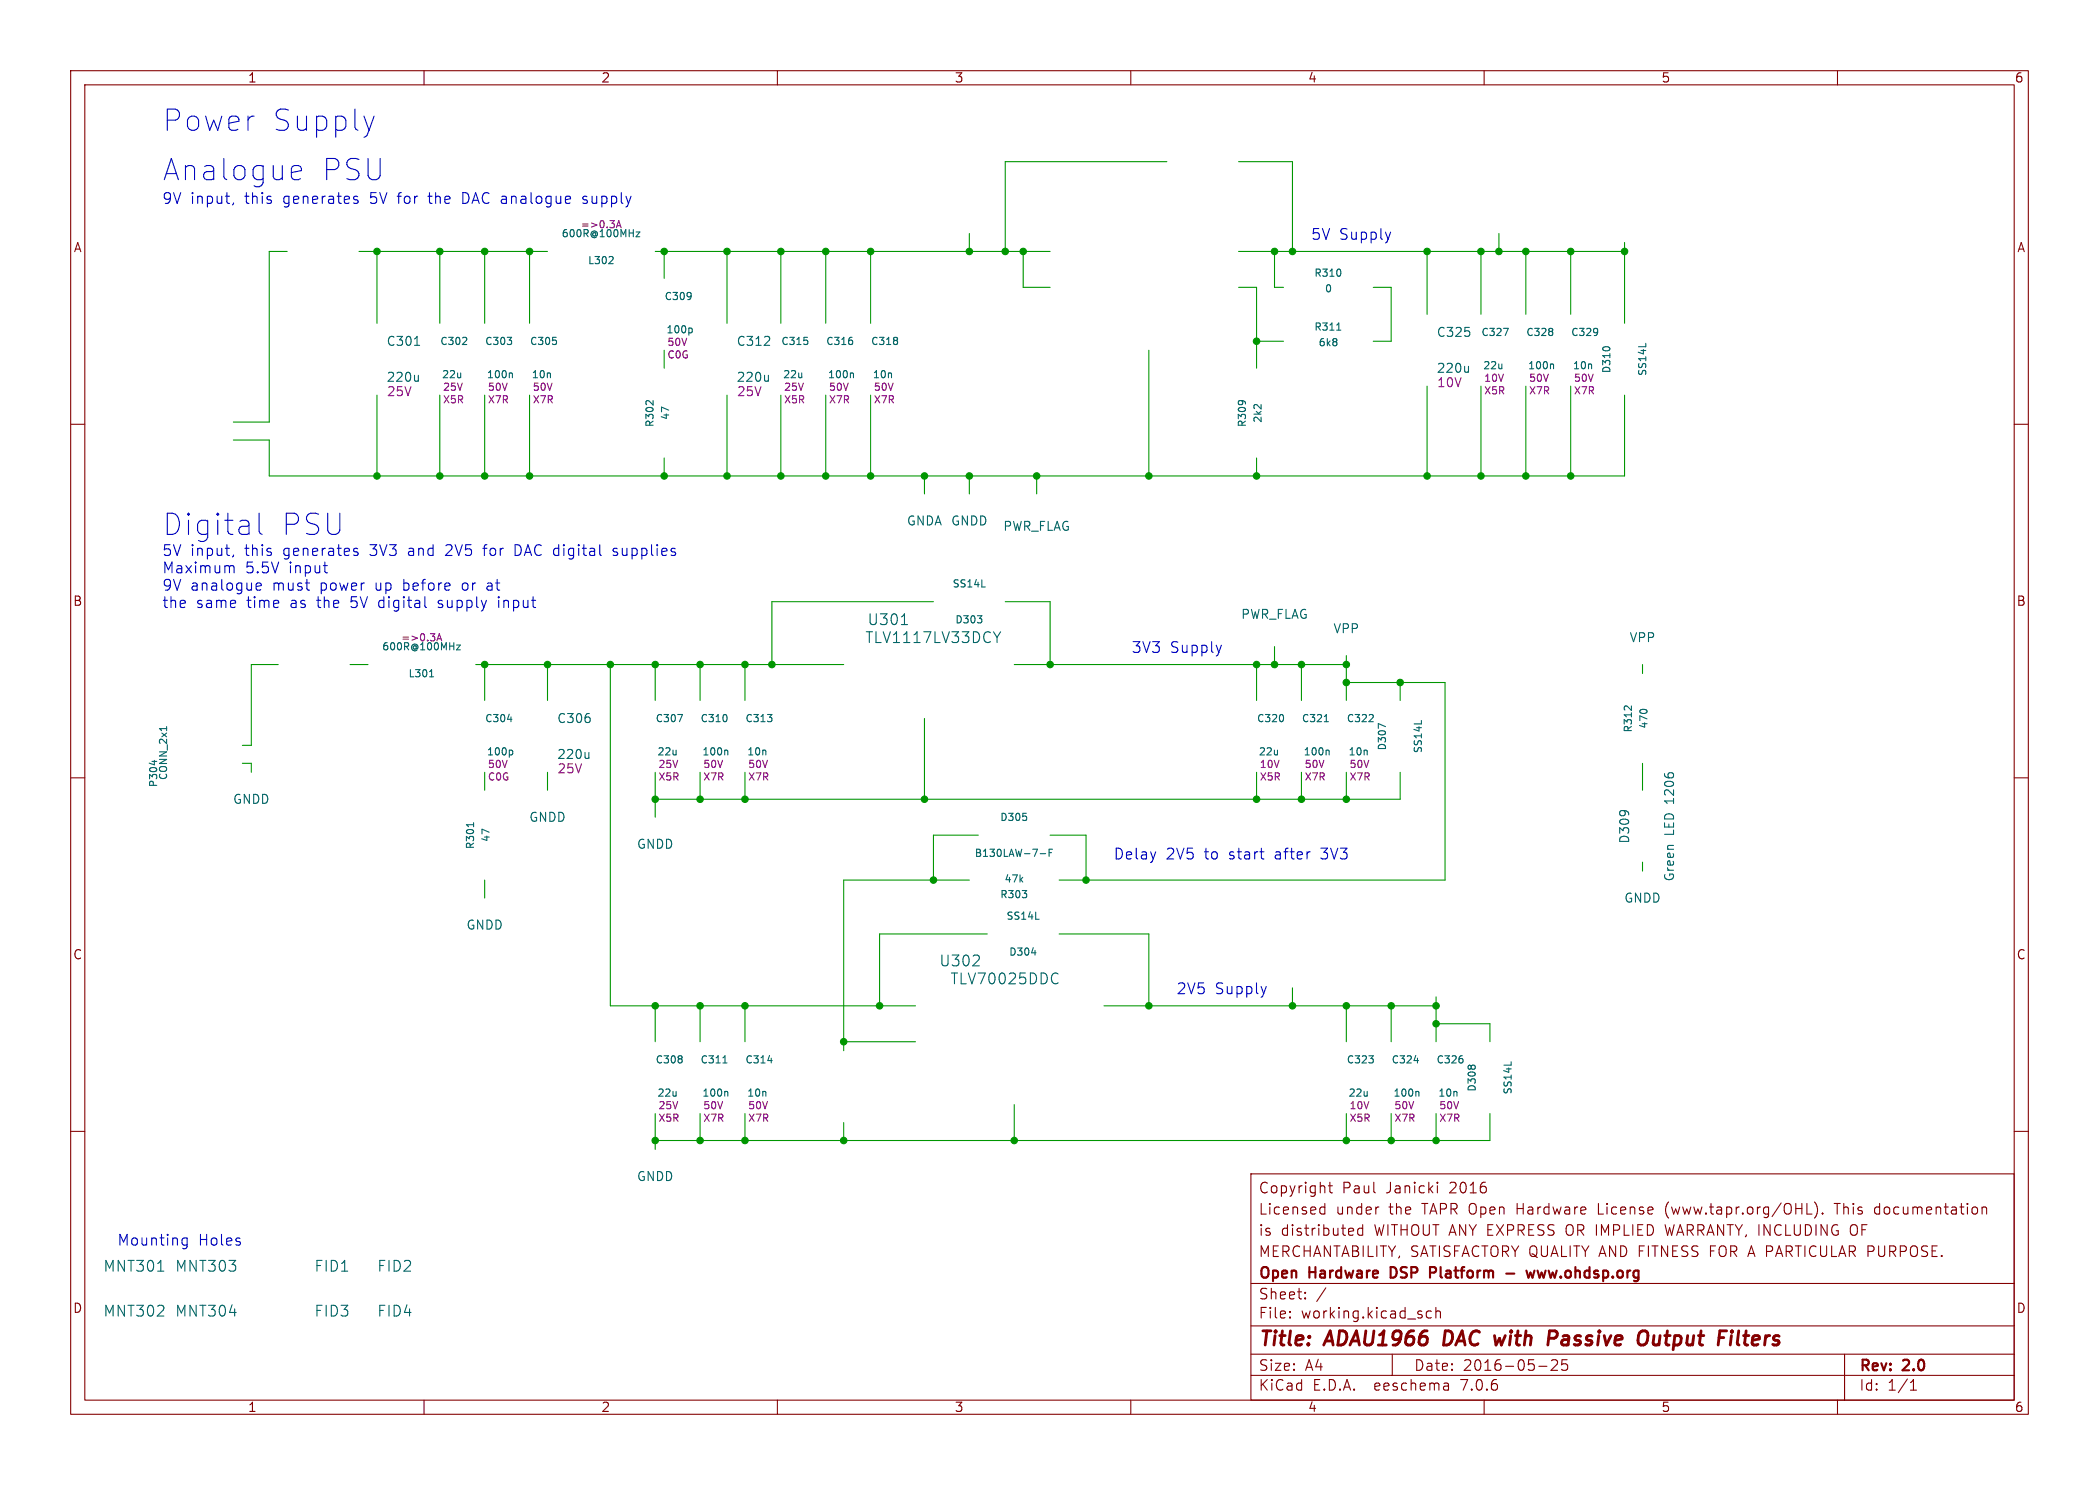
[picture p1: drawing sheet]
<svg xmlns="http://www.w3.org/2000/svg" width="297mm" height="210mm" viewBox="0 0 297 210" stroke-linecap="round" stroke-linejoin="round" font-family="sans-serif">
<g fill="none" stroke="#840000" stroke-width=".15">
<path d="M10 10h277v190h-277zM12 12h273v186h-273zM60 10v2M110 10v2M160 10v2M210 10v2M260 10v2M10 60h2M285 60h2M10 110h2M285 110h2M10 160h2"/>
<path d="M285 160h2M177 166h108v32h-108zM186.9 171.6l.1 .1 .5-.1M186.9 170.8l.1-.1 .5 .1M187.5 170.2v1.5M188 167.7h.5M188.2 167.2v1.3v.1l.3 .1M191.5 173.8v.3l-.7 .1M192.8 173.2v1.5M192.8 173.8l-.4-.1-.3 .3v.4l.1 .2 .2 .1 .4-.1M195 170.7h.1M203.4 167.2v.1"/>
<path d="M203.4 167.7v1M203.4 167.2l-.1 .1h.1M203.4 167.2l.1 .1h-.1M235.6 173.2l.4 1.5M235.7 170.6v.4v.6M255.7 171.7h.7M256.7 170a1.73 1.73 0 0 1 0 2.3M257.9 171.6h.1l-.1 .1M257.9 171.6h-.1l.1 .1M257.9 171.6v.1M259.5 170.2h.9M262.5 173.2a.51 .51 0 0 0-.7 .5v.5a.51 .51 0 0 0 .7 .5"/>
<path d="M265.8 170.7l-.4 .1-.2 .2 .1 .6 .2 .1h.3M280.5 170.8l.2-.1 .3 .1 .1 .9M60 198v2M110 198v2M160 198v2M177 194.5h108M177 191.5h108M177 187.5h108M177 181.5h108M182.5 186.3h.1l-.1 .1M182.5 186.3v.1M182.5 185.5v.1"/>
<path d="M182.5 185.5h.1l-.1 .1M184.7 183.6v.1M184.7 183.6h-.1l.1 .1M184.7 182.8v.1M184.7 182.8h-.1l.1 .1M187.6 182.1l-1.3 2M197 191.5v3M202.5 185.5l-.4-.1-.3 .3v.4l.2 .2 .1 .1 .4-.1M203.2 185.5a.37 .37 0 0 1 .6 .1v.8M203.2 184.9v1.5M204.9 195.7l.1 .9M205 196.5l-.2 .1"/>
<path d="M205 196h-.2M210 198v2M217.7 193.2h1.2M219.5 192.4l.2-.1 .5 .1a.41 .41 0 0 1 .1 .5l-.8 .9h.9M221.7 192.3h-.7v.7l.2-.1h.5l.1 .3-.1 .5-.2 .1h-.3l-.2-.1M260 198v2M261 191.5v6.5M270.3 196.6h.9M270.3 195.5l.4-.4v1.5"/>
</g>
<path d="M204.5 188.2l-.2 2h.4M219.3 188.2h.7l.2 .1a.58 .58 0 0 1-.3 1h-.8M232.8 188.2l.2 .1a1.42 1.42 0 0 1-.3 1.8M234 188.9l-.1 1 .1 .2 .4 .1M246 188.2l-.2 1.7 .1 .2 .2 .1" fill="none" stroke="#840000" stroke-width=".4"/>
<path d="M197.1 179.2h-.3v1.5h.3M202.3 179.2l.8 .1M203.1 179.9l-.8 .1M216 179.7l.3 1 .3-.7 .2 .7 .3-1M217.6 179.7l.2 1 .3-.7M213.1 180.1h1.2" fill="none" stroke="#840000" stroke-width=".3"/>
<g fill="none" stroke="#0000c2" stroke-width=".15">
<path d="M52.9 16.4l-.7 2M33 28.7l-.1 .3M41.7 23.4h.5l.3 .2 .2 .5-1.5 .3M42.5 25.3l-.3 .1h-.5M50.2 28.3h.4l.1 .2-.2 .3h-.3M50.2 27.7l.4 .1M65.9 27.2h-.4v1.6h.4M82.5 28.7l.4 .1M82.9 27.7h-.2l-.2 .3v.2l.4 .1M196.8 32.8l-.4 1M33 78.5l-.1 .3M36.7 72.6v2.5l.1 .3 .3 .2"/>
<path d="M45.7 80h.6M50.2 78l.4 .1 .1 .2-.2 .3h-.3M50.2 77.5l.4 .1M68.3 77.5h.6M73.3 77h-.4v1.6h.4M86.8 78.5l.1 .1 .4-.1M87.3 77.6l-.3-.1-.2 .3v.2l.5 .1M32.5 80.1l.2-.1 .3 .1 .1 .9M36.3 83.4l.2 .1 .4-.1M36.3 82.5l.4-.1 .2 .1 .1 .3-.8 .2M46.2 81h.1M60.2 85.8l.1 .1"/>
<path d="M62 85.8l.1 .1M62.1 85l-.1 .1 .1 .2M69 83l-.1 .1 .1 .3M70.6 84.4v.1M70.6 84.9v1M70.6 84.4l-.1 .1h.1M172.8 91.2l-.3 1.1M179.2 139.5l-.4 1M25.8 175.9l.2 .2 .5-.1M26.5 175.1v1.2a.41 .41 0 0 1-.7 .2M26.5 175.1h-.5l-.2 .1"/>
</g>
<g fill="none" stroke="#009600" stroke-width=".15">
<path d="M40.6 35.6h-2.5v24.1h-5.1M50.8 35.6h26.7M53.3 35.6v10.1M62.2 35.6v10.1M68.6 35.6v10.1M74.9 35.6v10.1M92.7 35.6h55.9M94 35.6v3.8M102.9 35.6v10.1M110.5 35.6v10.1M116.8 35.6v10.1M123.2 35.6v10.1"/>
<path d="M137.2 33v2.6M144.8 35.6v5h3.8M165.1 22.9h-22.9v12.7M175.3 35.6h54.6M175.3 22.9h7.6v12.7M180.3 35.6v5h1.3M201.9 35.6v8.9M209.5 35.6v8.9M212.1 33v2.6M215.9 35.6v8.9M222.2 35.6v8.9M229.9 34.3v11.4"/>
<path d="M53.3 55.9v11.4M62.2 55.9v11.4M68.6 55.9v11.4M74.9 55.9v11.4M94 49.5v2.6M102.9 55.9v11.4M110.5 55.9v11.4M116.8 55.9v11.4M123.2 55.9v11.4M162.6 49.5v17.8M175.3 40.6h2.5v11.5M177.8 48.3h3.8"/>
<path d="M194.3 40.6h2.5v7.7h-2.5M201.9 54.6v12.7M209.5 54.6v12.7M215.9 54.6v12.7M222.2 54.6v12.7M229.9 55.9v11.4h-191.8v-5.1h-5.1M94 64.8v2.5M130.8 67.3v2.6M137.2 67.3v2.6M146.7 67.3v2.6M177.8 64.8v2.5M39.4 94h-3.8v11.4h-1.3"/>
<path d="M49.5 94h2.6M67.3 94h52.1M68.6 94v5.1M77.5 94v5.1M86.4 94v48.2h43.1M92.7 94v5.1M99.1 94v5.1M105.4 94v5.1M132.1 85.1h-22.9v8.9M142.2 85.1h6.4v8.9M143.5 94h47M177.8 94v5.1"/>
<path d="M180.3 91.4v2.6M184.1 94v5.1M190.5 96.5h14v28h-54.6M190.5 92.7v6.4M198.1 96.5v2.6M232.4 94v1.3M34.3 108h1.3v1.2M68.6 109.2v2.6M77.5 109.2v2.6M92.7 109.2v6.4M99.1 109.2v3.8M105.4 109.2v3.8"/>
<path d="M130.8 101.6v11.4M138.4 118.1h-6.3v6.4M148.6 118.1h5.1v6.4M177.8 109.2v3.8M184.1 109.2v3.8M190.5 109.2v3.8M198.1 109.2v3.8h-105.4M232.4 108v3.8M68.6 124.5v2.5M137.2 124.5h-17.8v24.1M139.7 132.1h-15.2v10.1M149.9 132.1h12.7v10.1"/>
<path d="M182.9 139.7v2.5M232.4 121.9v1.3M92.7 142.2v5.1M92.7 157.5v5.1M99.1 142.2v5.1M99.1 157.5v3.8M105.4 142.2v5.1M105.4 157.5v3.8M119.4 158.8v2.5M119.4 147.3h10.1M143.5 156.2v5.1M156.2 142.2h47"/>
<path d="M190.5 142.2v5.1M190.5 157.5v3.8M196.8 142.2v5.1M196.8 157.5v3.8M203.2 141v6.3M203.2 157.5v3.8M203.2 144.8h7.6v2.5M210.8 157.5v3.8h-118.1"/>
</g>
<g fill="none" stroke="#006464" stroke-width=".15">
<path d="M86.7 36.3l.1 .2-.1 .2-.6 .6h.7M90 32.8h.5l-.5 .7h.5M189.7 38.2v.7M58.7 48.8h.7M59.2 53.1v.8M59.2 53.8l-.2 .1M65.4 48.7h.6M66 47.8v.3M71.8 47.7h.6l-.3 .4M72.2 52.7l.3 .2v.5M72.3 48.2v.4M78.7 48.2v.4"/>
<path d="M91.5 56.7h.3M92.4 56.7v.6M97.7 41.5v.6M97.8 46.4l.2 .2v.3l-.2 .2M97.8 41.8l-.1 .1M108.7 53.1v.8M108.7 53.8l-.2 .1M114.3 48.2v.4M120.5 52.7l.3 .2v.5M120.6 48.2v.4M127 47.8v.2M127 48.2v.4"/>
<path d="M175.3 56.7h.7M175.6 56.7h.1M189.1 46.7h.6M207.8 51.8v.8M207.8 52.5l-.2 .1M212.7 46.4h.7l-.4 1.1M219.5 51.5l.3 .1v.6M219.7 46.5v.3M219.7 47v.4M226 46.5v.7M226.1 46.9l-.1 .1M227 49.1h.6"/>
<path d="M232.9 48.6v.4M60.8 95.7h.6M61 94.8l.1-.1v1M64.6 91.2h.5l-.5 .7h.5M127.5 88.3h.9M138.3 87.1h.6l-.3 .4M138.9 87.6v.4M138.9 83h.5M141.6 89.3l-.5 .8M229.9 99.9h.4M230.8 99.8v.7M21.5 107.7h.7"/>
<path d="M21.8 107.5v.7M23.6 102.7v.6M67 116.3v.6M71.8 101.7h.6M72.4 106.1l.2 .2v.3l-.2 .2M83.3 106.4v.9M83.3 107.1l-.2 .2M95.9 101h.7l-.5 1.1M102.7 106.1l.3 .1v.6M102.8 101.2v.7M108.6 101h.6l-.3 .4M109.2 101.5v.5"/>
<path d="M145.2 115.5v.4M181.6 101.2v.7M187.4 102.1h.6M187.8 106.1l.3 .1v.6M193.7 102.1h.6M194.3 101.1v.4M196 102.8l-1-.5v.7M201.1 101.9v.5M232.2 100.4h.7M137.6 136.6h1M138.5 135.2l.1 .2-.1 .3M144.6 125.9h.7l-.4 .4"/>
<path d="M145.2 126.4v.5M146 134.7h.6M146.5 130h.5M147.2 120.7h.8M148.4 120.6h.4M148.9 120.1h-.5v1M149.4 137.6l.3 .1M149.7 139l-.3 .1M96.5 149.4v.2M96.5 149.8v.4M102.3 150.3h.6M102.7 154.3l.3 .2v.5"/>
<path d="M108.6 150h.7M193.7 149.3h.6l-.3 .4M194.3 149.8v.4M200.1 150h.6M200.5 154.3l.3 .2v.5M207 149.8v.4M207.8 150.7h.3M208.3 150.7h.3M213.8 150.2v.4M22.3 179.8h.9"/>
</g>
<path d="M87.2 32.2l.4-1 .3 1M87.3 31.9h.5M61.8 90.6l.4-1 .3 1M61.9 90.3h.5" fill="none" stroke="#840084" stroke-width=".15"/>
<g fill="#009600" stroke="#009600" stroke-width=".15">
<circle cx="116.8" cy="67.3" r=".46"/>
<circle cx="130.8" cy="67.3" r=".46"/>
<circle cx="137.2" cy="67.3" r=".46"/>
<circle cx="123.2" cy="67.3" r=".46"/>
<circle cx="132.1" cy="124.5" r=".46"/>
<circle cx="153.7" cy="124.5" r=".46"/>
<circle cx="99.1" cy="113" r=".46"/>
<circle cx="92.7" cy="113" r=".46"/>
<circle cx="105.4" cy="113" r=".46"/>
<circle cx="130.8" cy="113" r=".46"/>
<circle cx="146.7" cy="67.3" r=".46"/>
<circle cx="148.6" cy="94" r=".46"/>
<circle cx="143.5" cy="161.3" r=".46"/>
<circle cx="119.4" cy="147.3" r=".46"/>
<circle cx="74.9" cy="35.6" r=".46"/>
<circle cx="102.9" cy="35.6" r=".46"/>
<circle cx="94" cy="35.6" r=".46"/>
<circle cx="68.6" cy="35.6" r=".46"/>
<circle cx="62.2" cy="35.6" r=".46"/>
<circle cx="53.3" cy="35.6" r=".46"/>
<circle cx="99.1" cy="94" r=".46"/>
<circle cx="92.7" cy="94" r=".46"/>
<circle cx="86.4" cy="94" r=".46"/>
<circle cx="102.9" cy="67.3" r=".46"/>
<circle cx="94" cy="67.3" r=".46"/>
<circle cx="109.2" cy="94" r=".46"/>
<circle cx="105.4" cy="94" r=".46"/>
<circle cx="110.5" cy="67.3" r=".46"/>
<circle cx="116.8" cy="35.6" r=".46"/>
<circle cx="123.2" cy="35.6" r=".46"/>
<circle cx="110.5" cy="35.6" r=".46"/>
<circle cx="105.4" cy="142.2" r=".46"/>
<circle cx="124.5" cy="142.2" r=".46"/>
<circle cx="92.7" cy="142.2" r=".46"/>
<circle cx="99.1" cy="142.2" r=".46"/>
<circle cx="142.2" cy="35.6" r=".46"/>
<circle cx="144.8" cy="35.6" r=".46"/>
<circle cx="105.4" cy="161.3" r=".46"/>
<circle cx="119.4" cy="161.3" r=".46"/>
<circle cx="99.1" cy="161.3" r=".46"/>
<circle cx="92.7" cy="161.3" r=".46"/>
<circle cx="74.9" cy="67.3" r=".46"/>
<circle cx="68.6" cy="94" r=".46"/>
<circle cx="68.6" cy="67.3" r=".46"/>
<circle cx="53.3" cy="67.3" r=".46"/>
<circle cx="62.2" cy="67.3" r=".46"/>
<circle cx="77.5" cy="94" r=".46"/>
<circle cx="201.9" cy="35.6" r=".46"/>
<circle cx="177.8" cy="67.3" r=".46"/>
<circle cx="162.6" cy="67.3" r=".46"/>
<circle cx="177.8" cy="48.3" r=".46"/>
<circle cx="182.9" cy="35.6" r=".46"/>
<circle cx="180.3" cy="35.6" r=".46"/>
<circle cx="137.2" cy="35.6" r=".46"/>
<circle cx="190.5" cy="142.2" r=".46"/>
<circle cx="184.1" cy="94" r=".46"/>
<circle cx="180.3" cy="94" r=".46"/>
<circle cx="177.8" cy="94" r=".46"/>
<circle cx="190.5" cy="96.5" r=".46"/>
<circle cx="177.8" cy="113" r=".46"/>
<circle cx="198.1" cy="96.5" r=".46"/>
<circle cx="184.1" cy="113" r=".46"/>
<circle cx="190.5" cy="113" r=".46"/>
<circle cx="190.5" cy="94" r=".46"/>
<circle cx="196.8" cy="161.3" r=".46"/>
<circle cx="196.8" cy="142.2" r=".46"/>
<circle cx="182.9" cy="142.2" r=".46"/>
<circle cx="162.6" cy="142.2" r=".46"/>
<circle cx="203.2" cy="144.8" r=".46"/>
<circle cx="203.2" cy="142.2" r=".46"/>
<circle cx="190.5" cy="161.3" r=".46"/>
<circle cx="203.2" cy="161.3" r=".46"/>
<circle cx="209.5" cy="35.6" r=".46"/>
<circle cx="209.5" cy="67.3" r=".46"/>
<circle cx="201.9" cy="67.3" r=".46"/>
<circle cx="229.9" cy="35.6" r=".46"/>
<circle cx="222.2" cy="35.6" r=".46"/>
<circle cx="215.9" cy="67.3" r=".46"/>
<circle cx="222.2" cy="67.3" r=".46"/>
<circle cx="212.1" cy="35.6" r=".46"/>
<circle cx="215.9" cy="35.6" r=".46"/>
</g>
<g font-size="4.2" fill="#0000c2">
<text x="22.9" y="18.8">Power</text>
<text x="38.3" y="18.8">Supply</text>
<text x="22.9" y="25.8">Analogue</text>
<text x="45.3" y="25.8">PSU</text>
<text x="22.9" y="76">Digital</text>
<text x="39.6" y="76">PSU</text>
</g>
<g font-size="2.8" fill="#840000">
<text x="178" y="190.9">Title:</text>
<text x="187.7" y="190.9">ADAU1966</text>
<text x="205.1" y="190.9">DAC with</text>
<text x="221.5" y="190.9">Passive</text>
<text x="235" y="190.9">Output</text>
<text x="247.2" y="190.9">Filters</text>
</g>
<g font-size="2.1" fill="#0000c2">
<text x="22.9" y="29">9V input,</text>
<text x="34.7" y="29">this</text>
<text x="40.2" y="29">generates</text>
<text x="52.6" y="29">5V for</text>
<text x="61.2" y="29">the</text>
<text x="66.1" y="29">DAC analogue</text>
<text x="83.5" y="29">supply</text>
<text x="185.4" y="34">5V Supply</text>
<text x="22.9" y="78.7">5V input,</text>
<text x="22.9" y="81.2">Maximum</text>
<text x="22.9" y="83.7">9V analogue</text>
<text x="34.7" y="81.2">5.5V</text>
<text x="34.7" y="78.7">this</text>
<text x="38.6" y="83.7">must</text>
<text x="40.2" y="78.7">generates</text>
<text x="40.9" y="81.2">input</text>
<text x="45.5" y="83.7">power</text>
<text x="52.6" y="78.7">3V3</text>
<text x="53.4" y="83.7">up</text>
<text x="57.4" y="83.7">before</text>
<text x="58.2" y="78.7">and</text>
<text x="63.6" y="78.7">2V5</text>
<text x="65.9" y="83.7">or</text>
<text x="69.1" y="78.7">for</text>
<text x="69.6" y="83.7">at</text>
<text x="73.6" y="78.7">DAC digital</text>
<text x="87.9" y="78.7">supplies</text>
<text x="22.9" y="86.1">the</text>
<text x="27.7" y="86.1">same</text>
<text x="35" y="86.1">time</text>
<text x="41.2" y="86.1">as</text>
<text x="45.2" y="86.1">the</text>
<text x="50" y="86.1">5V digital</text>
<text x="62.7" y="86.1">supply</text>
<text x="71.3" y="86.1">input</text>
<text x="160" y="92.5">3V3</text>
<text x="165.5" y="92.5">Supply</text>
<text x="157.5" y="121.7">Delay</text>
<text x="165" y="121.7">2V5</text>
<text x="170.5" y="121.7">to</text>
<text x="174" y="121.7">start</text>
<text x="180.7" y="121.7">after</text>
<text x="187.3" y="121.7">3V3</text>
<text x="166.4" y="140.7">2V5</text>
<text x="171.9" y="140.7">Supply</text>
<text x="16.5" y="176.3">Mounting</text>
<text x="28.1" y="176.3">Holes</text>
</g>
<g font-size="2.1" fill="#006464">
<text x="122.7" y="88.6">U301</text>
<text x="122.4" y="91.2">TLV1117LV33DCY</text>
<text x="132.8" y="136.9">U302</text>
<text x="134.4" y="139.4">TLV70025DDC</text>
<text x="14.5" y="180.1">MNT301</text>
<text x="24.7" y="180.1">MNT303</text>
<text x="44.4" y="180.1">FID1</text>
<text x="53.3" y="180.1">FID2</text>
<text x="14.5" y="186.4">MNT302</text>
<text x="24.7" y="186.4">MNT304</text>
<text x="44.4" y="186.4">FID3</text>
<text x="53.3" y="186.4">FID4</text>
</g>
<g font-size="2.1" fill="#840000">
<text x="178" y="172">Licensed</text>
<text x="178" y="169">Copyright</text>
<text x="189" y="172">under</text>
<text x="189.9" y="169">Paul</text>
<text x="196.2" y="169">Janicki</text>
<text x="196.6" y="172">the</text>
<text x="201.4" y="172">TAPR Open</text>
<text x="205.3" y="169">2016</text>
<text x="215" y="172">Hardware</text>
<text x="226.7" y="172">License</text>
<text x="236.3" y="172">(www.tapr.org/OHL).</text>
<text x="260.5" y="172">This</text>
<text x="266.3" y="172">documentation</text>
<text x="178" y="178">MERCHANTABILITY, SATISFACTORY QUALITY AND FITNESS FOR A PARTICULAR PURPOSE.</text>
<text x="178" y="175">is</text>
<text x="181.2" y="175">distributed</text>
<text x="194.5" y="175">WITHOUT ANY EXPRESS OR IMPLIED</text>
<text x="236.4" y="175">WARRANTY, INCLUDING</text>
<text x="262.8" y="175">OF</text>
<text x="178" y="184">Sheet:</text>
<text x="178" y="181.2">Open</text>
<text x="185.3" y="181.2">Hardware</text>
<text x="197.4" y="181.2">DSP</text>
<text x="203.6" y="181.2">Platform</text>
<text x="218.6" y="181.2">www.ohdsp.org</text>
<text x="178" y="186.7">File:</text>
<text x="184.1" y="186.7">working.kicad_sch</text>
<text x="178" y="196.9">KiCad</text>
<text x="178" y="194.1">Size:</text>
<text x="184.7" y="194.1">A4</text>
<text x="185.7" y="196.9">E.D.A.</text>
<text x="194.6" y="196.9">eeschema</text>
<text x="200" y="194.1">Date:</text>
<text x="207" y="196.9">7.0.6</text>
<text x="207" y="194.1">2016-05-25</text>
<text x="263" y="194.3">Rev:</text>
<text x="263" y="196.9">Id:</text>
<text x="267.1" y="196.9">1/1</text>
<text x="269.4" y="194.3">2.0</text>
</g>
<g font-size="1.8" fill="#840000">
<text x="35" y="11.9">1</text>
<text x="85" y="11.9">2</text>
<text x="135" y="11.9">3</text>
<text x="185" y="11.9">4</text>
<text x="235" y="11.9">5</text>
<text x="285" y="11.9">6</text>
<text x="10.3" y="35.9">A</text>
<text x="285.3" y="35.9">A</text>
<text x="10.3" y="85.9">B</text>
<text x="285.3" y="85.9">B</text>
<text x="10.3" y="135.9">C</text>
<text x="285.3" y="135.9">C</text>
<text x="10.3" y="185.9">D</text>
<text x="285.3" y="185.9">D</text>
<text x="35" y="199.9">1</text>
<text x="85" y="199.9">2</text>
<text x="135" y="199.9">3</text>
<text x="185" y="199.9">4</text>
<text x="235" y="199.9">5</text>
<text x="285" y="199.9">6</text>
</g>
<g font-size="1.8" fill="#006464">
<text x="203.2" y="47.9">C325</text>
<text x="54.6" y="49.1">C301</text>
<text x="104.1" y="49.1">C312</text>
<text x="203.2" y="52.9">220u</text>
<text x="54.6" y="54.2">220u</text>
<text x="104.1" y="54.2">220u</text>
<text x="128.2" y="74.5">GNDA GNDD</text>
<text x="141.9" y="75.3">PWR_FLAG</text>
<text x="175.5" y="87.7">PWR_FLAG</text>
<text x="188.6" y="89.8">VPP</text>
<text x="230.5" y="91">VPP</text>
<text x="78.7" y="102.5">C306</text>
<text x="78.7" y="107.5">220u</text>
<text x="32.9" y="113.9">GNDD</text>
<text x="74.8" y="116.4">GNDD</text>
<text x="230.7" y="119.4" transform="rotate(-90 230.7 119.4)">D309</text>
<text x="237.1" y="118.2" transform="rotate(-90 237.1 118.2)">LED 1206</text>
<text x="90" y="120.2">GNDD</text>
<text x="237.1" y="124.7" transform="rotate(-90 237.1 124.7)">Green</text>
<text x="65.9" y="131.7">GNDD</text>
<text x="229.7" y="127.9">GNDD</text>
<text x="90" y="167.2">GNDD</text>
</g>
<g font-size="1.8" fill="#840084">
<text x="54.7" y="56.2">25V</text>
<text x="104.2" y="56.2">25V</text>
<text x="203.2" y="55">10V</text>
<text x="78.8" y="109.6">25V</text>
</g>
<g font-size="1.4" fill="#006464">
<text x="79.4" y="33.8">600R@100MHz</text>
<text x="83.1" y="37.6">L302</text>
<text x="185.9" y="39.3">R310</text>
<text x="187.4" y="41.6">0</text>
<text x="93.9" y="42.6">C309</text>
<text x="94.2" y="47.3">100p</text>
<text x="185.9" y="47">R311</text>
<text x="209.5" y="47.7">C327</text>
<text x="215.9" y="47.7">C328</text>
<text x="222.2" y="47.7">C329</text>
<text x="62.2" y="49">C302</text>
<text x="68.5" y="49">C303</text>
<text x="68.8" y="53.7">100n</text>
<text x="74.9" y="49">C305</text>
<text x="110.5" y="49">C315</text>
<text x="116.8" y="49">C316</text>
<text x="117.1" y="53.7">100n</text>
<text x="123.2" y="49">C318</text>
<text x="186.5" y="49.2">6k8</text>
<text x="216.1" y="52.4">100n</text>
<text x="228.1" y="52.9" transform="rotate(-90 228.1 52.9)">D310</text>
<text x="233.1" y="53.3" transform="rotate(-90 233.1 53.3)">SS14L</text>
<text x="94.9" y="59.5" transform="rotate(-90 94.9 59.5)">47</text>
<text x="178.7" y="59.9" transform="rotate(-90 178.7 59.9)">2k2</text>
<text x="92.7" y="60.5" transform="rotate(-90 92.7 60.5)">R302</text>
<text x="176.5" y="60.5" transform="rotate(-90 176.5 60.5)">R309</text>
<text x="134.7" y="83.3">SS14L</text>
<text x="135.1" y="88.4">D303</text>
<text x="54" y="92.2">600R@100MHz</text>
<text x="57.7" y="96">L301</text>
<text x="68.5" y="102.3">C304</text>
<text x="68.8" y="107">100p</text>
<text x="92.7" y="102.3">C307</text>
<text x="99" y="102.3">C310</text>
<text x="99.3" y="107">100n</text>
<text x="105.4" y="102.3">C313</text>
<text x="177.8" y="102.3">C320</text>
<text x="184.1" y="102.3">C321</text>
<text x="184.4" y="107">100n</text>
<text x="190.5" y="102.3">C322</text>
<text x="196.3" y="106.2" transform="rotate(-90 196.3 106.2)">D307</text>
<text x="201.4" y="106.6" transform="rotate(-90 201.4 106.6)">SS14L</text>
<text x="231.1" y="103.7" transform="rotate(-90 231.1 103.7)">R312</text>
<text x="233.3" y="103.2" transform="rotate(-90 233.3 103.2)">470</text>
<text x="22.5" y="111.4" transform="rotate(-90 22.5 111.4)">P304</text>
<text x="23.9" y="110.4" transform="rotate(-90 23.9 110.4)">CONN_2x1</text>
<text x="69.5" y="119.2" transform="rotate(-90 69.5 119.2)">47</text>
<text x="141.4" y="116.3">D305</text>
<text x="67.3" y="120.2" transform="rotate(-90 67.3 120.2)">R301</text>
<text x="137.8" y="121.4">B130LAW-7-F</text>
<text x="142" y="125">47k</text>
<text x="141.4" y="127.2">R303</text>
<text x="142.3" y="130.3">SS14L</text>
<text x="142.7" y="135.4">D304</text>
<text x="92.7" y="150.6">C308</text>
<text x="99" y="150.6">C311</text>
<text x="99.3" y="155.3">100n</text>
<text x="105.4" y="150.6">C314</text>
<text x="190.5" y="150.6">C323</text>
<text x="196.8" y="150.6">C324</text>
<text x="197.1" y="155.3">100n</text>
<text x="203.2" y="150.6">C326</text>
<text x="209" y="154.5" transform="rotate(-90 209 154.5)">D308</text>
<text x="214.1" y="154.9" transform="rotate(-90 214.1 154.9)">SS14L</text>
</g>
<g font-size="1.4" fill="#840084">
<text x="82.1" y="32.5">=&gt;0.3A</text>
<text x="62.4" y="53.7">22u</text>
<text x="75.1" y="53.7">10n</text>
<text x="94.3" y="49.1">50V</text>
<text x="94.3" y="50.9">C0G</text>
<text x="110.7" y="53.7">22u</text>
<text x="123.4" y="53.7">10n</text>
<text x="209.8" y="52.4">22u</text>
<text x="222.5" y="52.4">10n</text>
<text x="62.6" y="55.5">25V</text>
<text x="62.6" y="57.3">X5R</text>
<text x="68.9" y="55.5">50V</text>
<text x="68.9" y="57.3">X7R</text>
<text x="75.3" y="55.5">50V</text>
<text x="75.3" y="57.3">X7R</text>
<text x="110.8" y="55.5">25V</text>
<text x="110.8" y="57.3">X5R</text>
<text x="117.2" y="55.5">50V</text>
<text x="117.2" y="57.3">X7R</text>
<text x="123.5" y="55.5">50V</text>
<text x="123.5" y="57.3">X7R</text>
<text x="209.9" y="54.2">10V</text>
<text x="209.9" y="56">X5R</text>
<text x="216.2" y="54.2">50V</text>
<text x="216.2" y="56">X7R</text>
<text x="222.6" y="54.2">50V</text>
<text x="222.6" y="56">X7R</text>
<text x="56.7" y="90.9">=&gt;0.3A</text>
<text x="92.9" y="107">22u</text>
<text x="105.6" y="107">10n</text>
<text x="178" y="107">22u</text>
<text x="190.7" y="107">10n</text>
<text x="68.9" y="108.8">50V</text>
<text x="68.9" y="110.6">C0G</text>
<text x="93.1" y="108.8">25V</text>
<text x="93.1" y="110.6">X5R</text>
<text x="99.4" y="108.8">50V</text>
<text x="99.4" y="110.6">X7R</text>
<text x="105.8" y="108.8">50V</text>
<text x="105.8" y="110.6">X7R</text>
<text x="178.1" y="108.8">10V</text>
<text x="178.1" y="110.6">X5R</text>
<text x="184.5" y="108.8">50V</text>
<text x="184.5" y="110.6">X7R</text>
<text x="190.8" y="108.8">50V</text>
<text x="190.8" y="110.6">X7R</text>
<text x="92.9" y="155.3">22u</text>
<text x="105.6" y="155.3">10n</text>
<text x="190.7" y="155.3">22u</text>
<text x="203.4" y="155.3">10n</text>
<text x="93.1" y="157.1">25V</text>
<text x="93.1" y="158.9">X5R</text>
<text x="99.4" y="157.1">50V</text>
<text x="99.4" y="158.9">X7R</text>
<text x="105.8" y="157.1">50V</text>
<text x="105.8" y="158.9">X7R</text>
<text x="190.8" y="157.1">10V</text>
<text x="190.8" y="158.9">X5R</text>
<text x="197.2" y="157.1">50V</text>
<text x="197.2" y="158.9">X7R</text>
<text x="203.5" y="157.1">50V</text>
<text x="203.5" y="158.9">X7R</text>
</g>
</svg>
